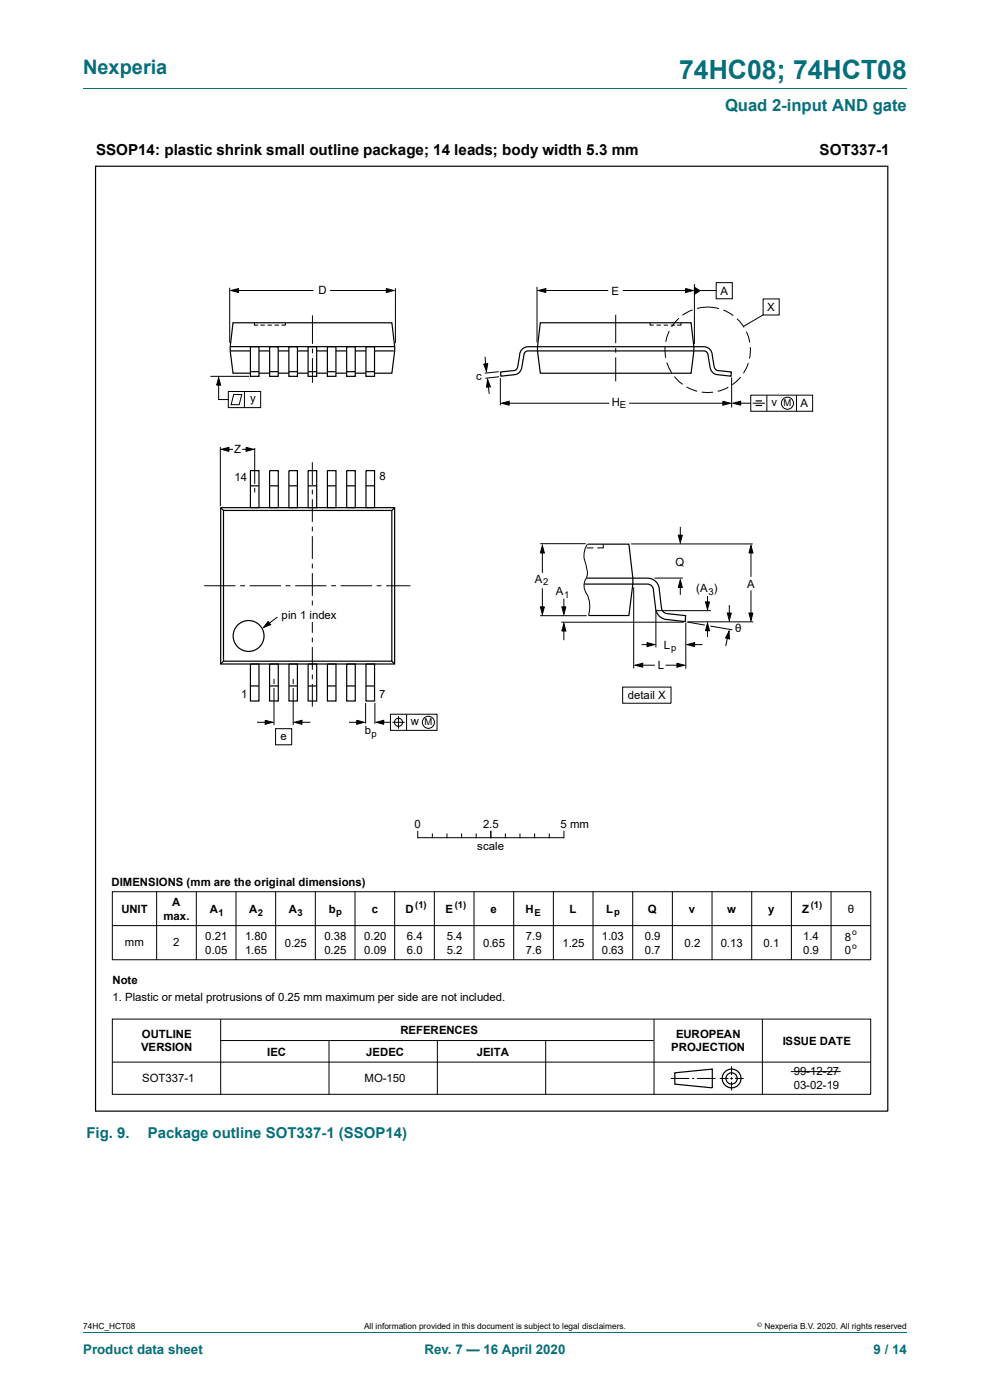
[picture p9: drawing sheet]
<svg xmlns="http://www.w3.org/2000/svg" width="210mm" height="297mm" viewBox="0 0 210 297" stroke-linecap="round" stroke-linejoin="round" font-family="sans-serif">
<path d="M17.6 18.8h174.8" fill="none" stroke="#036f7b" stroke-width=".21"/>
<g fill="none" stroke="#000" stroke-width=".21">
<path d="M151.9 60h3.4v3.4h-3.4zM44.6 79.8h8.2M48.7 61v11.7M49 61.6l1.6-.4v.9zM50 61.6h16.5M54 68.5v.5h.8M55.3 69h.9M56.8 69h.9M58.3 69h.9M60.5 68.5v.5h-.8M66.3 66.9v6M66.3 73.9v1.1"/>
<path d="M66.3 76v5.2M70 61.6h12.7M81.9 61.2l1.6 .4-1.6 .5zM83.9 61.1v11.7M102.6 77.2l.9-.1-.3 1.7zM102.9 75.7l.2 2.5M105.8 78.9l-3 .3M105.9 79.9l-3 .3M113.9 60.9v11.7M114.2 61.6l1.6-.4v.9zM114.9 61.6h14.1M130.6 66.8v6"/>
<path d="M130.6 73.8v1M130.6 75.8v5.1M132.1 61.6h14.1M137.9 68.5v.5h.8M139.3 69h.9M140.8 69h.9M141.1 73.5l.1 2.4M141.4 76.9l1.1 2.2M142 70.2l-.8 2.3M142.3 69h.9M143.1 79.9l1.7 1.6M144 67.5l-1.5 1.9"/>
<path d="M144.5 68.5v.5h-.9M145.4 61.2l1.6 .4-1.6 .5zM146.9 65.7l-2.1 1.2M147.3 60.3v12.7M147.3 60.9l1.2 .8-1.2 .7zM147.9 65.4a8.7 8.7 0 0 1 4.6 .1M147.9 61.6h4M153.5 65.8l2 1.2M156.3 67.6l1.5 1.9M157.1 80l-1.8 1.6M158.3 70.3l.7 2.3M158.7 77l-1 2.2"/>
<path d="M159.2 73.6l-.2 2.4M161.9 63.4h3.4v3.4h-3.4zM161.9 66.8l-4.2 2.4M46.4 80.1l.4 1.6h-.8zM46.4 80.8v4h2M46.7 94.8v12.6M47 95.3l1.6-.4v.8zM47.6 95.3h1.8M48.4 83.1h6.9v3.4h-6.9zM49.6 83.7h1.7l-.6 2.2h-1.7zM51.4 95.3h1.8M51.8 83.1v3.4"/>
<path d="M52.2 94.9l1.6 .4-1.6 .4zM54 95v7.7M66.3 98.1v4.8M103.4 80.5l.6 1.6-.8 .1zM103.5 81.1l.3 2.4M106.1 80.2v5.8M106.4 85.5l1.6-.4v.9zM107.2 85.5h22M133.5 85.5h20.4M145.6 82.1l2.3 .9M148.9 83.2h2.4M153.3 85.1l1.6 .4-1.6 .5z"/>
<path d="M154.5 82.1l-2.3 .9M155.2 80.1v6.3M155.5 85.5l1.6-.4v.9zM156.4 85.5h2.8M159.2 83.8h13.2v3.4h-13.2zM159.7 85.5h2.6M162.7 83.8v3.4M169 83.8v3.4M54 103.5v1M66.3 103.9v1M66.3 105.9v4.8M66.3 111.7v1"/>
<path d="M66.3 113.7v4.9M66.3 119.6v1M114.6 115.3h9.6M115 115.7l.5 1.6h-.9zM115 116.2v5.3M124.5 116.2h1.4M124.6 115.5a4.5 4.5 0 0 0-.2 4.6l.1 .6a3 3 0 0 1-.4 2.6 3.6 3.6 0 0 0 .6 3.3l.4 1.9-.3 2.1M128 115.5v.7h-1.3M133.9 115.4h25.8M143.9 113.5h.8l-.4 1.6zM144.3 111.8v2.3M159.3 115.7l.4 1.6h-.8z"/>
<path d="M159.3 116.6v5.8M43.3 124.3h6.6M50.9 124.3h1.1M53 124.3h6.6M60.6 124.3h1M62.6 124.3h6.6M66.3 121.6v4.8M66.3 127.4v1M66.3 129.4v4.9M66.3 135.3v1M66.3 137.3v4.8M70.3 124.3h1"/>
<path d="M72.3 124.3h6.6M79.9 124.3h1M81.9 124.3h5.2M114.6 130.6h9.8M114.6 128.7h.9l-.5 1.6zM115 124.8v4.8M119.1 132h25.9M119.2 128.7h.8l-.4 1.6zM119.6 132.3l.4 1.6h-.8zM119.6 127v2.8M119.6 133.2v2.6M134.4 124.6v17.2"/>
<path d="M136.1 136.7h1.8M137.3 136.3l1.5 .4-1.5 .5zM138.8 122.6h6M139.1 129.5h11.7M139.1 129.6v7.7M144.3 123l.4 1.6h-.8zM144.3 123.7v2.5M145.5 132.1v9.8M145.7 132l3.8 .6M145.8 136.7l1.5-.4v.9zM145.9 131.9h13.9M146.7 136.7h2.3"/>
<path d="M149.6 127.7h.9l-.4 1.6zM150.1 132.2l.4 1.6h-.9zM150.1 126.4v1.9M150.1 133.2v1.9M150.7 132.8l4.6 .8M154.3 130h.8l-.4 1.6zM154.5 134.5l-.6 2.6M154.7 133.9v1.6l-.8-.1zM154.7 128.4v2.5M158.9 130h.8l-.4 1.6zM159.3 125.2v5.5M54.5 153.2h2.6"/>
<path d="M56.2 152.8l1.6 .4-1.6 .5zM58.1 144v1.1M58.1 146v7.8M58.5 154.6h3.4v3.4h-3.4zM62.2 144v1.1M62.2 146v7.8M62.5 153.2l1.6-.4v.9zM63.3 153.2h2.5M66.3 143.1v1M66.3 145.1v4.8M74 153.2h2.6M75.7 152.8l1.6 .4-1.6 .5z"/>
<path d="M77.5 149.1v4.4M79.5 149.1v4.4M79.8 153.2l1.6-.4v.9zM80.7 153.2h2.1M82.8 151.5h9.9v3.4h-9.9zM83.2 153.2h2.7M84.5 151.9v2.7M86.2 151.5v3.4M132.1 145.8h10.2v3.4h-10.2zM134.8 141.1l1.5-.4v.8zM135.6 141.1h3.3M141.2 141.1h3.2"/>
<path d="M143.6 140.7l1.6 .4-1.6 .4zM23.8 189.2h160.9v14.4h-160.9zM23.9 196.4h160.8M33.2 189.2v14.4M41.6 189.2v14.4M50.1 189.2v14.4M58.5 189.2v14.4M66.9 189.2v14.4M75.3 189.2v14.4M83.7 189.1v14.5M92.1 189.2v14.4M100.5 189.2v14.4"/>
<path d="M109 189.2v14.4M117.4 189.2v14.4M125.8 189.2v14.4M134.2 189.2v14.4M142.6 189.2v14.4M151 189.2v14.4M159.5 189.1v14.5M167.9 189.2v14.4M176.3 189.2v14.4M23.8 216.2h160.9v16h-160.9zM46.8 216.2v16M138.7 216.2v16"/>
<path d="M161.7 216.2v16M23.8 225.3h160.9M46.8 220.7h91.8M69.8 220.7v11.5M92.8 220.7v11.5M115.8 220.7v11.5M142.3 228.8h3.9M146.8 228.8h.4M147.8 228.8h4M152.7 228.8h1.8M154.9 228.8h.6M155.2 226.2v1.9"/>
<path d="M155.2 228.5v.5M155.2 229.5v1.8M155.9 228.8h1.9"/>
<circle cx="167" cy="85.5" r="1.28"/>
<circle cx="84.5" cy="153.2" r=".86"/>
<circle cx="90.9" cy="153.2" r="1.28"/>
</g>
<g fill="none" stroke="#000" stroke-width=".25">
<path d="M48.8 73.5h34.9M48.8 74.4h4.3M53.1 73.6h1.8v6.2h-1.8zM53.1 78.9h1.8M53.1 79.2h-3.7l-.6-4.8 .6-5.9h33.7l.6 5.1-.6 5.6h-3.6M54.9 74.4h2.3M54.9 79.2h2.3M57.2 73.6h1.8v6.2h-1.8zM57.2 78.9h1.8M59 74.4h2.3M59 79.2h2.3M61.3 73.6h1.8v6.2h-1.8z"/>
<path d="M61.3 78.9h1.8M63.1 74.4h2.3M63.1 79.2h2.3M65.4 73.6h1.8v6.2h-1.8zM65.4 78.9h1.8M67.2 74.4h2.2M67.2 79.2h2.2M69.4 73.6h1.9v6.2h-1.9zM69.4 78.9h1.9M71.3 74.4h2.2M71.3 79.2h2.2M73.5 73.6h1.9v6.2h-1.9z"/>
<path d="M73.5 78.9h1.9M75.4 74.4h2.2M75.4 79.2h2.2M77.6 73.6h1.8v6.2h-1.8zM77.6 78.9h1.8M79.4 74.4h4.1M114 73.6h35.3a1.79 1.79 0 0 1 1.8 1.7l.4 2.5a.97 .97 0 0 0 .7 .8l2.9 .3v.9l-3.1-.3a1.81 1.81 0 0 1-1.4-1.8l-.4-2.4a.89 .89 0 0 0-.9-.9h-35.3M114.1 73.6h-2.1a1.79 1.79 0 0 0-1.8 1.7l-.4 2.5a.97 .97 0 0 1-.7 .8l-2.9 .3v.9l3.1-.3a1.81 1.81 0 0 0 1.4-1.8l.4-2.4a.89 .89 0 0 1 .9-.9h2.1M114.6 68.5h32l.6 5.1-.6 5.6h-32l-.6-4.8zM53.1 99.8h1.8v7.9h-1.8zM57.2 99.8h1.8v7.9h-1.8zM61.3 99.8h1.8v7.9h-1.8z"/>
<path d="M65.4 99.8h1.8v7.9h-1.8zM69.5 99.8h1.8v7.9h-1.8zM73.5 99.8h1.9v7.9h-1.9zM77.6 99.8h1.9v7.9h-1.9zM160.3 85.1h1.4M160.3 86h1.4M46.8 107.7h36.9v33.2h-36.9zM46.8 107.7l.6 .6M47.4 108.3h35.7v32h-35.7zM53.1 103.1h1.8M57.2 103.1h1.8M61.3 103.1h1.8"/>
<path d="M65.4 103.1h1.7M69.5 103.1h1.7M73.5 103.1h1.8M77.6 103.1h1.8M83.7 107.7l-.6 .6M124.7 115.4h8.7l.8 7.2v1.3l-.8 6.7h-8.5M124.4 122.6h12.9a2.52 2.52 0 0 1 2.6 2.6l.4 3.8a1.44 1.44 0 0 0 1 1.2l4.1 .4-.1 1.3-4.3-.5a2.66 2.66 0 0 1-1.9-2.5l-.5-3.7a1.26 1.26 0 0 0-1.3-1.3h-13.4M47.4 140.3l-.6 .6M53.1 140.9h1.8v7.8h-1.8zM53.1 145.5h1.8M57.2 140.9h1.8v7.8h-1.8zM57.2 145.5h1.8"/>
<path d="M61.3 140.9h1.8v7.8h-1.8zM61.3 145.5h1.8M65.4 140.9h1.8v7.8h-1.8zM65.4 145.5h1.7M69.5 140.9h1.8v7.8h-1.8zM69.5 145.5h1.7M73.5 140.9h1.9v7.8h-1.9zM73.5 145.5h1.8M77.6 140.9h1.9v7.8h-1.9zM77.6 145.5h1.8M83.1 140.3l.6 .6M143.1 227.6l8-.8v4l-8-.8z"/>
<circle cx="52.7" cy="134.9" r="3.3"/>
<circle cx="155.2" cy="228.8" r="1.2"/>
<circle cx="155.2" cy="228.8" r="1.99"/>
</g>
<g fill="#000">
<path d="M49 61.6l1.6-.4v.9zM81.9 61.2l1.6 .4-1.6 .5zM102.6 77.2l.9-.1-.3 1.7zM114.2 61.6l1.6-.4v.9zM145.4 61.2l1.6 .4-1.6 .5zM147.3 60.9l1.2 .8-1.2 .7zM46.4 80.1l.4 1.6h-.8zM47 95.3l1.6-.4v.8zM52.2 94.9l1.6 .4-1.6 .4zM103.4 80.5l.6 1.6-.8 .1zM106.4 85.5l1.6-.4v.9zM153.3 85.1l1.6 .4-1.6 .5z"/>
<path d="M155.5 85.5l1.6-.4v.9zM115 115.7l.5 1.6h-.9zM143.9 113.5h.8l-.4 1.6zM159.3 115.7l.4 1.6h-.8zM114.6 128.7h.9l-.5 1.6zM119.6 132.3l.4 1.6h-.8zM119.2 128.7h.8l-.4 1.6zM137.3 136.3l1.5 .4-1.5 .5zM144.3 123l.4 1.6h-.8zM145.8 136.7l1.5-.4v.9zM150.1 132.2l.4 1.6h-.9zM149.6 127.7h.9l-.4 1.6z"/>
<path d="M154.7 133.9v1.6l-.8-.1zM154.3 130h.8l-.4 1.6zM158.9 130h.8l-.4 1.6zM56.2 152.8l1.6 .4-1.6 .5zM62.5 153.2l1.6-.4v.9zM75.7 152.8l1.6 .4-1.6 .5zM79.8 153.2l1.6-.4v.9zM134.8 141.1l1.5-.4v.8zM143.6 140.7l1.6 .4-1.6 .4z"/>
</g>
<path d="M65.6 128.9h1.2v3.1h-1.2z" fill="#fff"/>
<g fill="none" stroke="#000" stroke-width=".21">
<path d="M56.9 131.8l.5 .7-1.5 .6zM58.9 130.9l-2.4 1.7M88.6 176.4v1.3M88.7 177.7h30.8M91.7 176.9v.8M94.8 176.9v.8M97.9 176.9v.8M101 176.9v.8M104.1 176.4v1.3M107.2 176.9v.8M110.3 176.9v.8M113.4 176.9v.8"/>
<path d="M116.5 176.9v.8M119.6 176.4v1.3M167.7 227.3h10.6"/>
</g>
<path d="M56.9 131.8l.5 .7-1.5 .6z" fill="#000"/>
<path d="M20.3 35.3h168v200.4h-168z" fill="none" stroke="#000" stroke-width=".25"/>
<path d="M17.6 282.6h174.8" fill="none" stroke="#036f7b" stroke-width=".21"/>
<text font-size="5.6" fill="#036f7b" x="144.1" y="16.8">74HC08; 74HCT08</text>
<text font-size="4.2" fill="#036f7b" x="17.6" y="15.6">Nexperia</text>
<text font-size="3.5" fill="#036f7b" x="153.8" y="23.7">Quad 2-input AND gate</text>
<g font-size="3.2">
<text x="20.4" y="32.9">SSOP14: plastic shrink small outline package; 14 leads; body width 5.3 mm</text>
<text x="173.8" y="32.9">SOT337-1</text>
</g>
<g font-size="3.2" fill="#036f7b">
<text x="18.3" y="241.4">Fig. 9.</text>
<text x="31.3" y="241.4">Package outline SOT337-1 (SSOP14)</text>
</g>
<g font-size="2.8" fill="#036f7b">
<text x="17.6" y="287.2">Product data sheet</text>
<text x="90.1" y="287.2">Rev. 7 — 16 April 2020</text>
<text x="185.3" y="287.2">9 / 14</text>
</g>
<g font-size="2.4">
<text x="67.5" y="62.4">D</text>
<text x="129.7" y="62.5">E</text>
<text x="152.8" y="62.5">A</text>
<text x="162.7" y="66">X</text>
<text x="101" y="80.6">c</text>
<text x="53.1" y="85.3">y</text>
<text x="129.8" y="86.1">H</text>
<text x="163.7" y="86.2">v</text>
<text x="169.8" y="86.4">A</text>
<text x="49.7" y="96.1">Z</text>
<text x="49.7" y="101.9">14</text>
<text x="80.5" y="101.9">8</text>
<text x="143.3" y="120">Q</text>
<text x="113.4" y="123.7">A</text>
<text x="147.7" y="125.6">(A )</text>
<text x="158.5" y="124.7">A</text>
<text x="59.7" y="131.2">pin 1</text>
<text x="65.6" y="131.2">i</text>
<text x="66.2" y="131.2">ndex</text>
<text x="117.9" y="126.3">A</text>
<text x="140.8" y="137.7">L</text>
<text x="155.9" y="134.1">θ</text>
<text x="139.5" y="142">L</text>
<text x="51.1" y="148.1">1</text>
<text x="80.4" y="148">7</text>
<text x="133.2" y="148.3">detail X</text>
<text x="77.4" y="155.8">b</text>
<text x="87.2" y="153.9">w</text>
<text x="59.5" y="156.9">e</text>
<text x="87.9" y="175.6">0</text>
<text x="102.5" y="175.6">2.5</text>
<text x="118.9" y="175.6">5 mm</text>
<text x="101.2" y="180.4">scale</text>
<text x="23.7" y="188">DIMENSIONS (mm are the original dimensions)</text>
<text x="25.7" y="193.6">UNIT</text>
<text x="34.7" y="195.1">max.</text>
<text x="36.5" y="192.2">A</text>
<text x="44.5" y="193.6">A</text>
<text x="52.9" y="193.6">A</text>
<text x="61.2" y="193.6">A</text>
<text x="69.8" y="193.6">b</text>
<text x="78.9" y="193.6">c</text>
<text x="86" y="193.6">D</text>
<text x="94.5" y="193.6">E</text>
<text x="104" y="193.6">e</text>
<text x="111.5" y="193.6">H</text>
<text x="120.8" y="193.6">L</text>
<text x="128.6" y="193.6">L</text>
<text x="137.4" y="193.6">Q</text>
<text x="146.1" y="193.6">v</text>
<text x="154.3" y="193.6">w</text>
<text x="163" y="193.6">y</text>
<text x="170.1" y="193.6">Z</text>
<text x="179.9" y="193.6">θ</text>
<text x="26.5" y="200.6">mm</text>
<text x="36.7" y="200.8">2</text>
<text x="43.5" y="199.4">0.21</text>
<text x="43.5" y="202.3">0.05</text>
<text x="52" y="199.4">1.80</text>
<text x="52" y="202.3">1.65</text>
<text x="60.4" y="200.9">0.25</text>
<text x="68.8" y="199.4">0.38</text>
<text x="68.8" y="202.3">0.25</text>
<text x="77.2" y="199.4">0.20</text>
<text x="77.2" y="202.3">0.09</text>
<text x="86.3" y="199.4">6.4</text>
<text x="86.3" y="202.3">6.0</text>
<text x="94.8" y="199.4">5.4</text>
<text x="94.8" y="202.3">5.2</text>
<text x="102.5" y="200.9">0.65</text>
<text x="111.5" y="199.4">7.9</text>
<text x="111.5" y="202.3">7.6</text>
<text x="119.3" y="200.9">1.25</text>
<text x="127.7" y="199.4">1.03</text>
<text x="127.7" y="202.3">0.63</text>
<text x="136.8" y="199.4">0.9</text>
<text x="136.8" y="202.3">0.7</text>
<text x="145.2" y="200.9">0.2</text>
<text x="152.9" y="200.8">0.13</text>
<text x="162" y="200.8">0.1</text>
<text x="170.4" y="199.4">1.4</text>
<text x="170.4" y="202.3">0.9</text>
<text x="179.2" y="199.5">8</text>
<text x="179.2" y="202.5">0</text>
<text x="23.8" y="208.8">Note</text>
<text x="23.8" y="212.4">1. Plastic or metal protrusions of 0.25 mm maximum per side are not included.</text>
<text x="30.1" y="220.1">OUTLINE</text>
<text x="84.9" y="219.4">REFERENCES</text>
<text x="143.4" y="220.1">EUROPEAN</text>
<text x="166" y="221.6">ISSUE DATE</text>
<text x="29.9" y="223">VERSION</text>
<text x="56.7" y="224">IEC</text>
<text x="77.7" y="224">JEDEC</text>
<text x="101.1" y="224">JEITA</text>
<text x="142.4" y="223">PROJECTION</text>
<text x="30.1" y="229.6">SOT337-1</text>
<text x="77.3" y="229.6">MO-150</text>
<text x="168.4" y="228.1">99-12-27</text>
<text x="168.4" y="231">03-02-19</text>
</g>
<g font-size="2">
<text x="131.5" y="86.6">E</text>
<text x="166.2" y="86.2">M</text>
<text x="115.2" y="124.1">2</text>
<text x="119.7" y="126.8">1</text>
<text x="150.3" y="126.1">3</text>
<text x="142.4" y="138.2">p</text>
<text x="90.1" y="153.9">M</text>
<text x="78.8" y="156.3">p</text>
<text x="46.3" y="194.4">1</text>
<text x="54.7" y="194.4">2</text>
<text x="63.1" y="194.4">3</text>
<text x="71.3" y="194.2">p</text>
<text x="88" y="192.7">(1)</text>
<text x="96.5" y="192.7">(1)</text>
<text x="113.4" y="194.4">E</text>
<text x="130.3" y="194.2">p</text>
<text x="172" y="192.7">(1)</text>
</g>
<g font-size="1.8">
<text x="180.8" y="198.3">o</text>
<text x="180.8" y="201.3">o</text>
<text x="17.6" y="282">74HC_HCT08</text>
<text x="77.2" y="282">All information provided in this document is subject to legal disclaimers.</text>
<text x="162.2" y="282">Nexperia B.V. 2020. All rights reserved</text>
</g>
<text font-size="1.4" x="160.6" y="281.6">©</text>
</svg>
